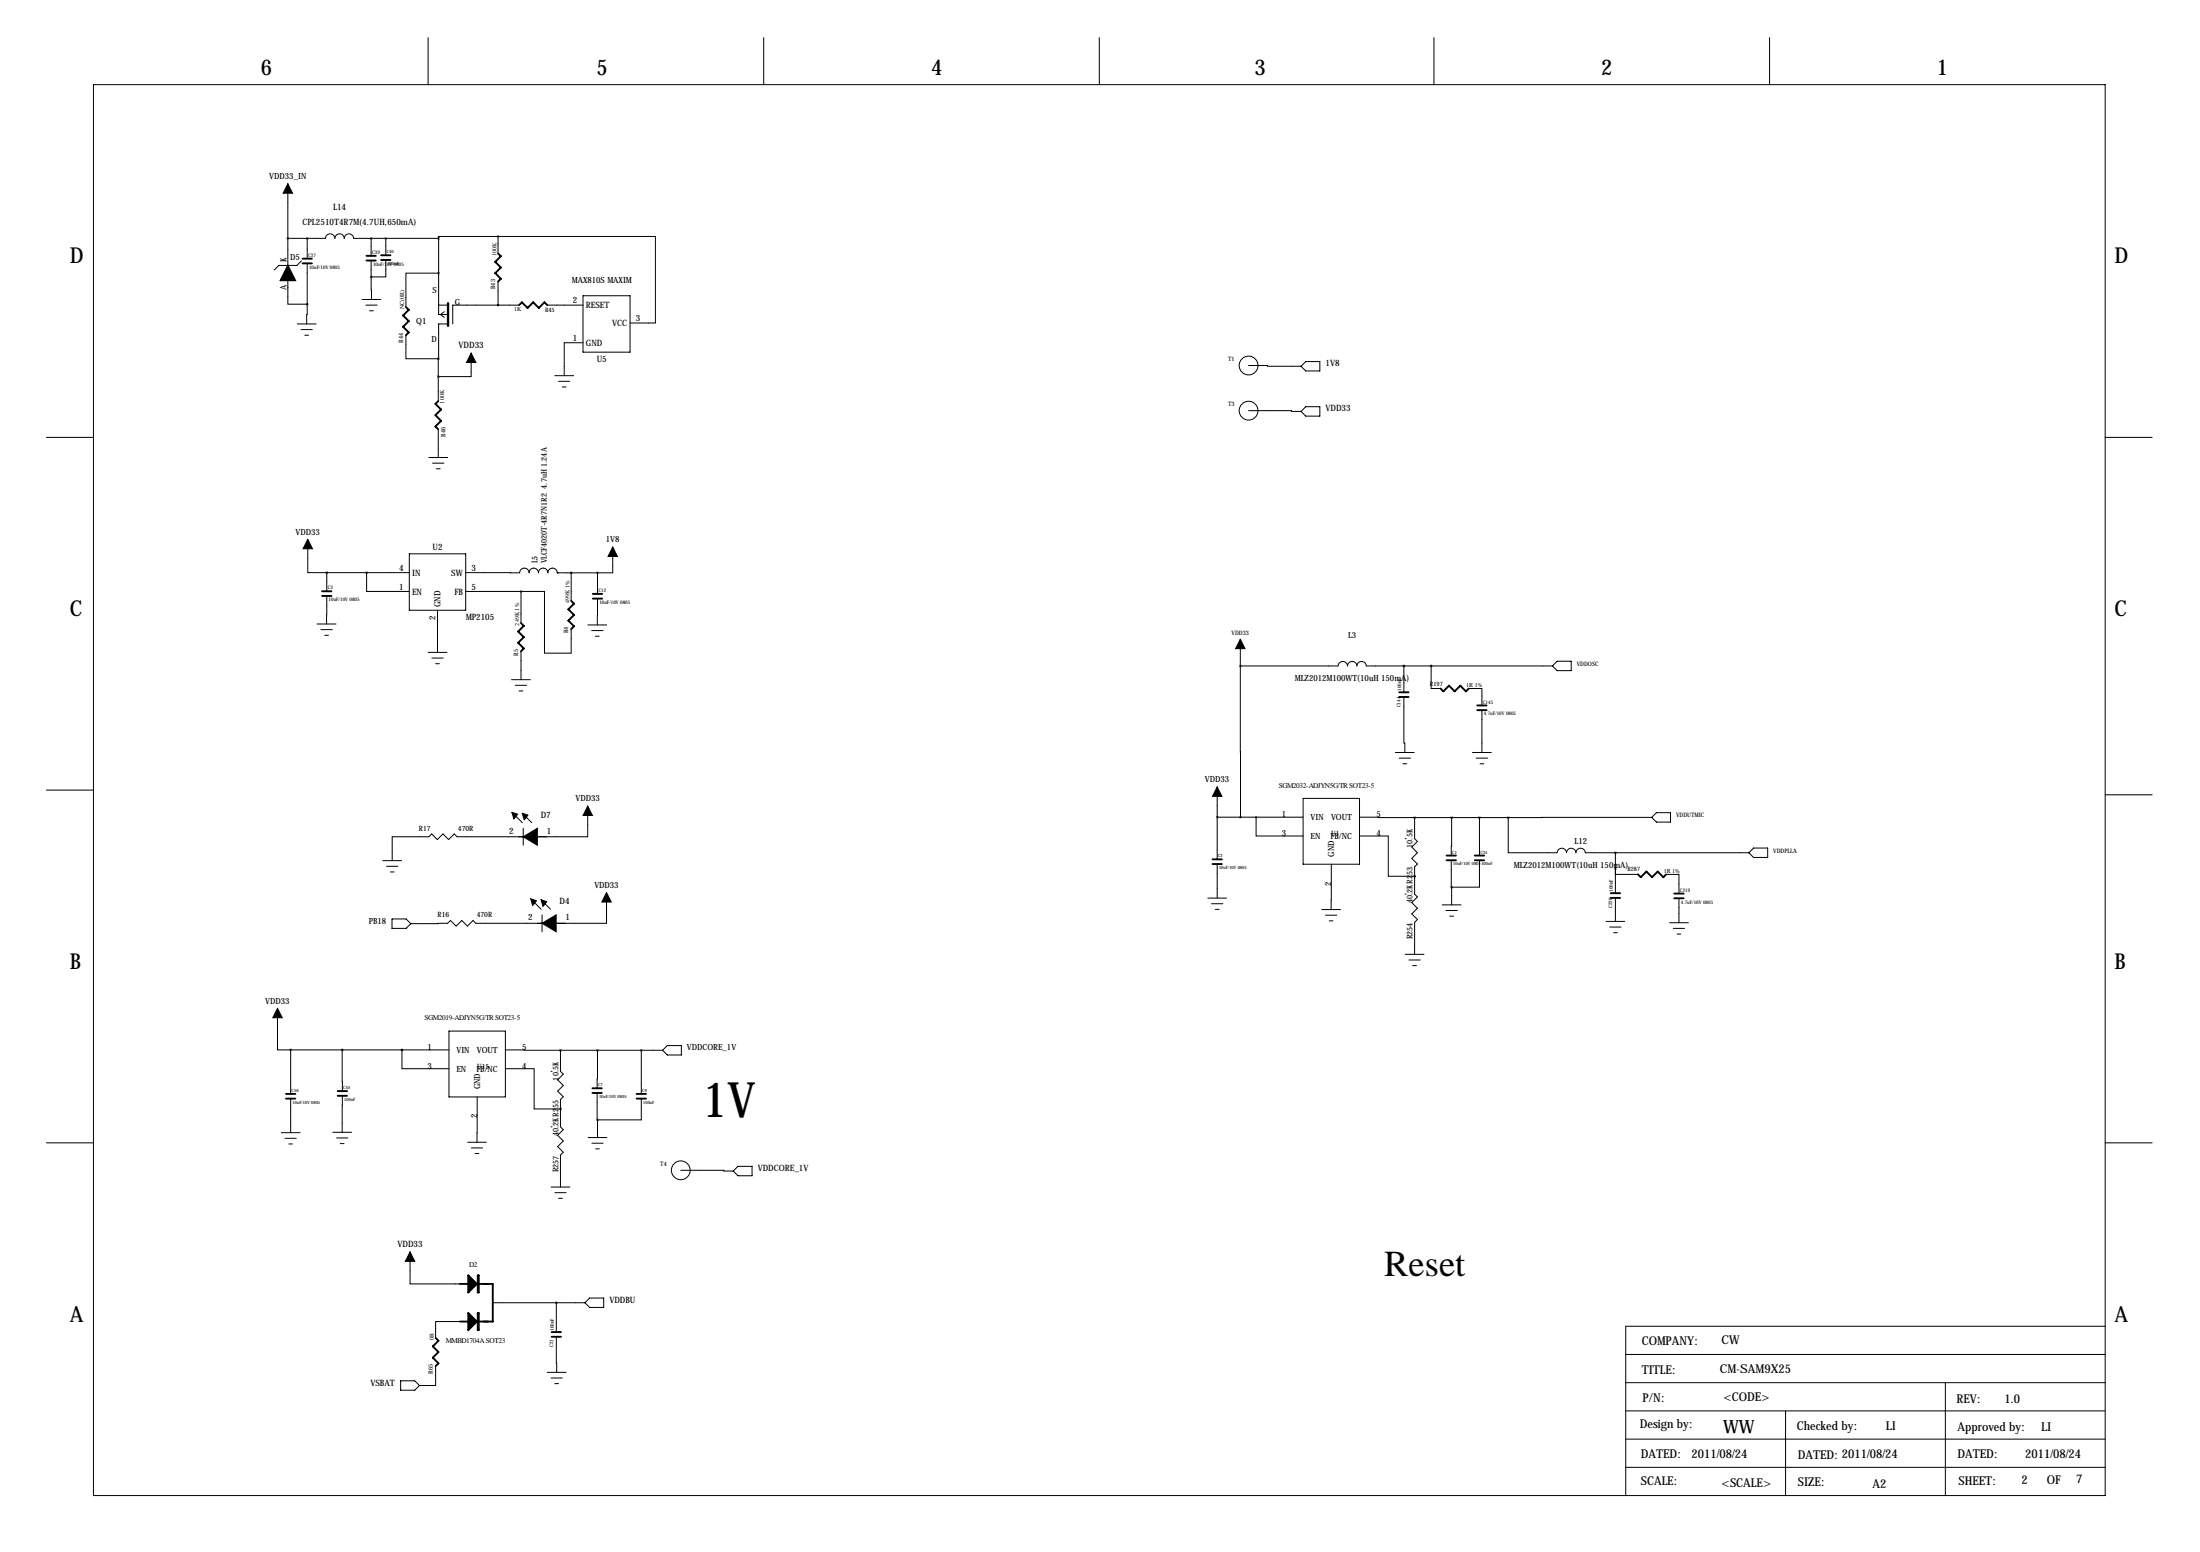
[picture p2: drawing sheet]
<svg xmlns="http://www.w3.org/2000/svg" width="594mm" height="419mm" viewBox="0 0 594 419" stroke-linecap="round" stroke-linejoin="round" font-family="sans-serif">
<g fill="none" stroke="#000" stroke-width=".27">
<path d="M115.7 10.2v12.7M206.3 10.2v12.7M297 10.2v12.7M387.5 10.2v12.7M478.1 10.2v12.7M25.2 22.9h543.6v381h-543.6zM77.8 49.6v20.4M77.8 64.4l10.1-.1a1.27 1.27 0 0 1 1.3-1.2 1.27 1.27 0 0 1 1.3 1.3 1.27 1.27 0 0 1 1.2-1.3 1.27 1.27 0 0 1 1.3 1.3 1.27 1.27 0 0 1 1.3-1.3 1.27 1.27 0 0 1 1.3 1.3h22.9M77.8 75.7v6.4h5.2M77.8 70.2v1.5M81.4 70.5l-1.2 1.2h-4.9l-1.2 1.2M83 64.4v5.5"/>
<path d="M83 71.1v11M100.3 74.8l.1 6.1M100.3 64.4v4.7M100.3 70.4v4.4M104.2 70.2v4.6h-3.9M104.2 64.4v4.5M118.5 73.8h-8.8v9.1M118.5 64.4v20.5h2.6M134.6 63.9h-16.1v.5M134.6 63.9h42.5v23.3h-6.9M134.6 63.9v4.5M134.6 76v6.4"/>
<path d="M157.5 79.9h12.7v15.2h-12.7zM80.3 87.5h5.1M81.3 89h3.1M82.3 90.5h1.1M83 82.1l-.1 5.4M97.8 80.9h5.1M98.9 82.4h3M99.9 83.9h1M109.7 90.5v6.4h8.7M118.4 96.9v11.4M118.5 82.4h2.6M120 84.2l-1 .7 1 .8"/>
<path d="M121.1 87.5h-2.6l-.1 9.4M127.3 95.4v6.3h-8.9M140.3 82.4h-18v5.1M147.9 82.4h9.6M157.5 92.6h-5v8.8M337.4 98.7l14.1 .2M351.5 98.9l1.3-1.3h3.8v2.6h-3.8zM12.5 118.1h12.7M118.4 115.9v7.6M149.9 101.4h5.1M150.9 103h3.1M151.9 104.5h1.1"/>
<path d="M337.4 110.9h11.6v.2h2.5M351.5 111.1l1.3-1.3h3.8v2.6h-3.8zM568.8 118.1h12.7M115.9 123.5h5.1M116.9 125.1h3M117.9 126.6h1M83.2 145.6v9h5.1M88.3 154.6h22.3M88.3 154.6v5.1M99.1 154.6v5.1h11.5M110.6 149.6h15.2v15.2h-15.2zM125.8 154.6l14.6 .1a1.27 1.27 0 0 1 1.3-1.3 1.27 1.27 0 0 1 1.3 1.3 1.27 1.27 0 0 1 1.2-1.3 1.27 1.27 0 0 1 1.3 1.3 1.27 1.27 0 0 1 1.3-1.3 1.27 1.27 0 0 1 1.2 1.3 1.27 1.27 0 0 1 1.3-1.3 1.27 1.27 0 0 1 1.3 1.3"/>
<path d="M125.8 159.7h15M140.8 159.7h6.3v16.7h7.2v-6.5M140.8 159.7v8.5M150.6 154.7h.1M150.6 154.7h10.8M154.3 154.7v7.6M161.4 154.7v5.7M165.6 147.7v7h-4.2M85.7 168.5h5.1M86.7 170h3.1M87.7 171.6h1M88.3 160.9l-.1 7.6"/>
<path d="M115.7 176.2h5.1M116.7 177.7h3M117.7 179.2h1M118.2 164.8v11.4M140.8 175.9v7.6M158.9 168.8h5M159.9 170.3h3M160.9 171.8h1M161.4 161.6v7.2M335.1 179.8h26.4a1.27 1.27 0 0 1 1.3-1.2 1.27 1.27 0 0 1 1.3 1.2 1.27 1.27 0 0 1 1.3-1.2 1.27 1.27 0 0 1 1.2 1.2 1.27 1.27 0 0 1 1.3-1.2 1.27 1.27 0 0 1 1.3 1.2h50.3M335.1 179.8l.1 40.9M335.1 172.6v7.2"/>
<path d="M379.3 179.8v7.1M386.7 179.8v6.1h2.5M420.7 178.6h3.8v2.5h-3.8l-1.2-1.3zM138.2 183.5h5.1M139.2 185.1h3.1M140.3 186.6h1M379.3 188.2v12.5h.3v2.5M396.8 185.9h3.6v4.6M400.4 191.8v11.4M12.5 213.4h12.7M138.6 219.6l2.5 2.5M141.1 219.6l2.6 2.5"/>
<path d="M158.8 217.7v8.3h-35.3l-.8-.8-1.5 1.5-1.5-1.5-1.5 1.5-1.6-1.5-.7 .8h-9.9v6.4M328.9 212.5v19.6M352.1 215.6h15.2v17.8h-15.2zM377 203.2h5.1M378.1 204.7h3M379.1 206.2h1M397.9 203.2h5M398.9 204.7h3M399.9 206.2h1M447.5 219.5h3.9v2.5h-3.9l-1.2-1.3zM568.8 214.6h12.7M103.4 232.4h5.1"/>
<path d="M104.4 233.9h3.1M105.5 235.5h1M141.4 223.7v4.5M328.9 220.7h23.2M328.9 233.3v9.2M339.4 220.7v5.1h12.7M359.7 233.4v12.2M367.3 220.7l14.9 .1M367.3 225.8h7.8v10.8h7.1M379.7 226.5h.1M382.2 236.6h.1M382.2 220.8v5.7l.8 .7-1.5 1.6 1.5 1.5-1.5 1.5 1.5 1.5-.8 .8v7.4l.8 .7-1.5 1.5 1.5 1.6-1.5 1.5 1.5 1.5-.8 .8v8.6"/>
<path d="M382.2 220.8h25.3M392.1 232.3l.1 7.3M392.2 220.8l-.1 10.2M392.2 239.6v4.7M399.7 232.3v7.3h-7.5M399.7 220.8v10.2M407.5 220.8v9.5h13.2a1.27 1.27 0 0 1 1.3-1.2 1.27 1.27 0 0 1 1.3 1.2 1.27 1.27 0 0 1 1.2-1.2 1.27 1.27 0 0 1 1.3 1.2 1.27 1.27 0 0 1 1.3-1.2 1.27 1.27 0 0 1 1.2 1.2h44.2M436.5 234.6v1.5h6.1M436.5 230.3v10.9M446.3 220.7l-38.8 .1M450.2 236.1h3.4v5.2M473.8 229h3.8v2.5h-3.8l-1.3-1.2z"/>
<path d="M105.9 248.2h3.8l1.3 1.2-1.3 1.3h-3.8zM143.7 243l2.5 2.5M146.2 243l2.5 2.5M146.5 247v4.6M163.9 241v8.3h-35.3l-.8-.7-1.5 1.5-1.5-1.5-1.6 1.5-1.5-1.5-.7 .7-10 .1M326.3 242.5h5.1M327.4 244h3M328.4 245.6h1M357.1 245.6h5.1M358.1 247.1h3.1M359.2 248.7h1M379.7 241.5h.1"/>
<path d="M379.7 257.7h5.1M380.7 259.2h3M389.7 244.3h5.1M390.7 245.9h3.1M391.7 247.4h1M433.9 248.8h5.1M434.9 250.3h3.1M436 251.9h1M436.5 242.5v6.3M451.1 249.2h5.1M452.1 250.7h3.1M453.1 252.2h1.1"/>
<path d="M453.6 242.6v6.6M75 272.3v11.2h3.5M121.3 278.4h15.3v17.8h-15.3zM381.7 260.8h1M78.5 283.5h42.8M78.5 283.5v11.9M78.5 296.7v9.2M92.5 283.5v11.1M92.5 295.9v9.9M108.6 283.5v5.1h12.7M128.9 296.2v12.3M136.6 288.6h7.7v10.9h7.1"/>
<path d="M136.6 283.5l14.8 .1M148.9 289.3h.1M151.4 299.5h.1M151.4 283.6v5.7l.8 .8-1.5 1.5 1.5 1.5-1.5 1.5 1.5 1.6-.8 .7v7.4l.8 .8-1.5 1.5 1.5 1.5-1.5 1.5 1.5 1.5-.8 .8v8.6M151.4 283.6h27.6M161.3 295.1l.1 7.3M161.4 283.6l-.1 10.3M173.3 296.7v5.7h-11.9M173.3 283.6v11.8M180.3 282.3h3.8v2.6h-3.8l-1.3-1.3zM12.5 308.6h12.7M76 305.9h5.1"/>
<path d="M77 307.4h3.1M78 308.9h1M89.9 305.8h5.1M90.9 307.3h3.1M91.9 308.8h1.1M126.3 308.5h5.1M127.4 310h3M128.4 311.5h1M148.9 304.3h.1M158.9 307.2h5.1M159.9 308.7h3.1M160.9 310.2h1.1"/>
<path d="M161.4 302.4v4.8M183.9 316h11.7v.2h2.5M198.1 316.2l1.3-1.2h3.8v2.5h-3.8zM568.8 308.6h12.7M110.8 338.1v8.6h13.5M148.9 320.5h5.1M149.9 322.1h3.1M150.9 323.6h1M124.3 356.9h-6.6v4.4M133.1 351.8h24.9M150.3 351.8v7.9M158 351.8l1.3-1.3h3.8v2.6h-3.8z"/>
<path d="M568.8 358.1h-129.5v45.8M108.3 372.9h3.8l1.2 1.2-1.2 1.3h-3.8zM117.7 368.9v5.2h-4.4M147.9 370.6h5.1M148.9 372.1h3M149.9 373.6h1M150.3 361l.1 9.6M439.3 365.8h129.5M439.3 373.4h129.5M525.6 373.4v30.5M439.3 388.6h129.5M439.3 396.2h129.5"/>
<path d="M439.3 381h129.5M482.4 381v22.9"/>
<circle cx="337.4" cy="98.7" r="2.54"/>
<circle cx="337.4" cy="110.9" r="2.54"/>
<circle cx="183.9" cy="316" r="2.54"/>
</g>
<g fill="#000" stroke="#000" stroke-width=".27">
<path d="M77.8 49.6l1.2 2.6h-2.5zM127.3 95.4l1.3 2.5h-2.6zM83.2 145.6l1.2 2.6h-2.5zM165.6 147.7l1.2 2.6h-2.5zM335.1 172.6l1.3 2.6h-2.5zM138.3 219.4l1.6 .5-1.1 1.2zM141.1 219.6l1.5 .5-1 1.3zM158.8 217.7l1.3 2.5h-2.6zM328.9 212.5l1.2 2.5h-2.5zM141.4 226h3.8v2.2zM141.4 226l3.8-2.3v2.3zM143.4 242.7l1.5 .5-1 1.3z"/>
<path d="M146.2 243l1.5 .5-1 1.3zM146.5 249.3h3.8v2.3zM146.5 249.3l3.8-2.3v2.3zM163.9 241l1.3 2.6h-2.6zM75 272.3l1.3 2.5h-2.6zM110.8 338.1l1.3 2.5h-2.6zM126.5 344.4l2.3 2.3-2.3 2.3zM126.5 354.6l2.3 2.3-2.3 2.3zM129.1 344.4h.2v4.6h-.2zM129.1 354.6h.2v4.6h-.2z"/>
</g>
<g fill="none" stroke="#000" stroke-width=".51">
<path d="M81.7 71.1h2.6M81.7 69.9h2.6M99 70.4h2.5M99 69.1h2.5M103 70.2h2.5M103 68.9h2.5M134.6 68.4l.7 .8-1.5 1.5 1.5 1.5-1.5 1.6 1.5 1.5-.7 .7M109.7 82.9l.7 .8-1.5 1.5 1.5 1.5-1.5 1.5 1.5 1.6-.7 .7M140.3 82.4l.7-.8 1.5 1.6 1.6-1.6 1.5 1.6 1.5-1.6 .8 .8M118.4 108.3l-.7 .8 1.5 1.5-1.5 1.5 1.5 1.5-1.5 1.6 .7 .7M87 159.7h2.6M87 160.9h2.6"/>
<path d="M140.8 168.2l.7 .8-1.5 1.5 1.5 1.6-1.5 1.5 1.5 1.5-.7 .8M154.3 162.3l.8 .7-1.5 1.5 1.5 1.6-1.5 1.5 1.5 1.5-.8 .8M160.2 161.6h2.5M160.2 160.4h2.5M378.1 188.2h2.5M378.1 186.9h2.5M389.2 185.9l.8 .8 1.5-1.5 1.5 1.5 1.6-1.5 1.5 1.5 .7-.8M399.1 191.8h2.6M399.1 190.5h2.6M327.6 233.3h2.5M327.6 232.1h2.5M390.9 232.3h2.5"/>
<path d="M390.9 231h2.5M398.5 232.3h2.5M398.5 231h2.5M442.6 236.1l.7 .8 1.6-1.5 1.5 1.5 1.5-1.5 1.5 1.5 .8-.8M435.2 242.5h2.5M435.2 241.2h2.5M452.4 242.6h2.5M452.4 241.3h2.5M77.3 296.7h2.5M77.3 295.4h2.5M91.2 295.9h2.6M91.2 294.6h2.6"/>
<path d="M160.1 295.1h2.5M160.1 293.9h2.5M172 296.7h2.5M172 295.4h2.5M124.3 346.7h8.8v10.2h-8.8M126.5 344.4l2.3 2.3-2.3 2.3zM126.5 354.6l2.3 2.3-2.3 2.3zM129.1 344.4h.2v4.6h-.2zM129.1 354.6h.2v4.6h-.2zM149 359.7h2.6M117.7 361.3l.8 .8-1.6 1.5 1.6 1.5-1.6 1.5 1.6 1.5-.8 .8M149 361h2.6"/>
</g>
<path d="M121.1 81.9v6.1" fill="none" stroke="#000" stroke-width=".63"/>
<path d="M77.8 71.7l2 4h-4.1z" fill="#000" stroke="#000" stroke-width=".38"/>
<path d="M335.1 179.8a.05 .05 0 0 0 .1 0 .05 .05 0 0 0-.1 0zM399.7 220.8a.05 .05 0 0 0 .1 0 .05 .05 0 0 0-.1 0zM161.4 283.6a.05 .05 0 0 0 .1 0 .05 .05 0 0 0-.1 0zM92.4 283.5a.05 .05 0 0 0 .1 0 .05 .05 0 0 0-.1 0zM161.4 302.4a.05 .05 0 0 0 .1 0 .05 .05 0 0 0-.1 0zM78.5 283.5a.05 .05 0 0 0 .1 0 .05 .05 0 0 0-.1 0zM151.4 283.6a.05 .05 0 0 0 .1 0 .05 .05 0 0 0-.1 0zM151.4 299.5a.05 .05 0 0 0 .1 0 .05 .05 0 0 0-.1 0zM161.4 154.7a.05 .05 0 0 0 .1 0 .05 .05 0 0 0-.1 0zM140.7 159.7a.05 .05 0 0 0 .1 0 .05 .05 0 0 0-.1 0zM154.3 154.7a.05 .05 0 0 0 .1 0 .05 .05 0 0 0-.1 0zM99 154.6a.05 .05 0 0 0 .1 0 .05 .05 0 0 0-.1 0zM134.5 63.9a.05 .05 0 0 0 .1 0 .05 .05 0 0 0-.1 0zM104.2 64.4a.05 .05 0 0 0 .1 0 .05 .05 0 0 0-.1 0zM134.5 82.4a.05 .05 0 0 0 .1 0 .05 .05 0 0 0-.1 0z" fill="#000" stroke="#000" stroke-width=".63"/>
<text font-size="13.2" x="189.8" y="301.8">1V</text>
<text font-size="9.9" x="374" y="344.7">Reset</text>
<g font-size="5.9">
<text x="70.5" y="20.3">6</text>
<text x="161.1" y="20.3">5</text>
<text x="251.6" y="20.3">4</text>
<text x="338.9" y="20.3">3</text>
<text x="432.7" y="20.3">2</text>
<text x="523.3" y="20.3">1</text>
<text x="18.9" y="71.1">D</text>
<text x="571.3" y="71.1">D</text>
<text x="18.9" y="166.4">C</text>
<text x="571.3" y="166.4">C</text>
<text x="18.9" y="261.6">B</text>
<text x="571.3" y="261.6">B</text>
<text x="18.9" y="356.9">A</text>
<text x="571.3" y="356.9">A</text>
</g>
<text font-size="4.9" x="465.6" y="387">WW</text>
<g font-size="3.3">
<text x="443.6" y="363.2">COMPANY:</text>
<text x="465.2" y="363">CW</text>
<text x="443.6" y="371.1">TITLE:</text>
<text x="464.7" y="370.8">CM-SAM9X25</text>
<text x="443.8" y="378.7">P/N:</text>
<text x="465.7" y="378.2">&lt;CODE&gt;</text>
<text x="528.7" y="379">REV:</text>
<text x="541.6" y="379">1.0</text>
<text x="443.1" y="385.6">Design by:</text>
<text x="485.5" y="386.1">Checked by:</text>
<text x="509.5" y="386.1">LI</text>
<text x="528.9" y="386.3">Approved by:</text>
<text x="551.5" y="386.4">LI</text>
<text x="443.3" y="393.7">DATED:</text>
<text x="457" y="393.7">2011/08/24</text>
<text x="485.7" y="394">DATED: 2011/08/24</text>
<text x="528.9" y="393.7">DATED:</text>
<text x="547.2" y="393.8">2011/08/24</text>
<text x="443.3" y="401.1">SCALE:</text>
<text x="465.2" y="401.5">&lt;SCALE&gt;</text>
<text x="485.7" y="401.3">SIZE:</text>
<text x="506" y="401.7">A2</text>
<text x="529.2" y="401.1">SHEET:</text>
<text x="546.2" y="400.7">2</text>
<text x="553.1" y="400.8">OF</text>
<text x="560.9" y="400.4">7</text>
</g>
<g font-size="2.4">
<text x="90" y="56.7">L14</text>
<text x="81.7" y="60.6">CPL2510T4R7M(4.7UH,650mA)</text>
<text x="154.8" y="81.9">2</text>
<text x="158.3" y="83.2">RESET</text>
<text x="165.4" y="88.1">VCC</text>
<text x="171.8" y="86.7">3</text>
<text x="123.9" y="94.1">VDD33</text>
<text x="154.8" y="92">1</text>
<text x="158.3" y="93.4">GND</text>
<text x="161.3" y="97.8">U5</text>
<text x="358.1" y="98.9">1V8</text>
<text x="358.1" y="111.1">VDD33</text>
<text x="116.9" y="148.5">U2</text>
<text x="107.8" y="154.1">4</text>
<text x="111.4" y="155.5">IN</text>
<text x="121.9" y="155.5">SW</text>
<text x="127.4" y="154.1">3</text>
<text x="107.8" y="159.2">1</text>
<text x="111.4" y="160.5">EN</text>
<text x="122.8" y="160.5">FB</text>
<text x="127.4" y="159.2">5</text>
<text x="117.7" y="167.5" transform="rotate(-90 117.7 167.5)">2</text>
<text x="119" y="164" transform="rotate(-90 119 164)">GND</text>
<text x="125.8" y="167.5">MP2105</text>
<text x="146.1" y="220.9">D7</text>
<text x="137.6" y="225.2">2</text>
<text x="147.7" y="225.2">1</text>
<text x="151.2" y="244.2">D4</text>
<text x="142.7" y="248.6">2</text>
<text x="152.8" y="248.6">1</text>
<text x="204.7" y="316.2">VDDCORE_1V</text>
<text x="107.4" y="336.8">VDD33</text>
<text x="164.6" y="351.8">VDDBU</text>
<text x="100.1" y="374.1">VSBAT</text>
</g>
<g font-size="2.3">
<text x="72.8" y="48.4">VDD33_IN</text>
<text x="77.4" y="70.7" transform="rotate(-90 77.4 70.7)">K</text>
<text x="78.4" y="70.2">D5</text>
<text x="154.5" y="76.3">MAX810S MAXIM</text>
<text x="77.4" y="78.3" transform="rotate(-90 77.4 78.3)">A</text>
<text x="116.8" y="79.1">S</text>
<text x="122.9" y="82.4">G</text>
<text x="112.4" y="87.4">Q1</text>
<text x="116.6" y="92.3">D</text>
<text x="79.9" y="144.4">VDD33</text>
<text x="163.7" y="146.5">1V8</text>
<text x="364.2" y="172.2">L3</text>
<text x="349.9" y="184">MLZ2012M100WT(10uH 150mA)</text>
<text x="325.6" y="211.2">VDD33</text>
<text x="155.5" y="216.4">VDD33</text>
<text x="346.3" y="220.7">1</text>
<text x="354.1" y="221.5">VIN VOUT</text>
<text x="371.9" y="220.7">5</text>
<text x="346.3" y="225.8">3</text>
<text x="354.1" y="226.6">EN</text>
<text x="359.5" y="226.6">FB/NC</text>
<text x="371.9" y="225.8">4</text>
<text x="425.4" y="227.8">L12</text>
<text x="360.5" y="231.3" transform="rotate(-90 360.5 231.3)">GND</text>
<text x="160.6" y="239.8">VDD33</text>
<text x="359.7" y="239.1" transform="rotate(-90 359.7 239.1)">2</text>
<text x="409" y="234.4">MLZ2012M100WT(10uH 150mA)</text>
<text x="99.6" y="249.4">PB18</text>
<text x="71.7" y="271">VDD33</text>
<text x="115.6" y="283.5">1</text>
<text x="123.3" y="284.3">VIN VOUT</text>
<text x="141.1" y="283.5">5</text>
<text x="185.6" y="283.6">VDDCORE_1V</text>
<text x="115.6" y="288.6">3</text>
<text x="123.3" y="289.4">EN</text>
<text x="128.7" y="289.4">FB/NC</text>
<text x="141.1" y="288.6">4</text>
<text x="129.7" y="294.2" transform="rotate(-90 129.7 294.2)">GND</text>
<text x="128.9" y="302" transform="rotate(-90 128.9 302)">2</text>
</g>
<g font-size="2.1">
<text x="145.2" y="152.1" transform="rotate(-90 145.2 152.1)">L5</text>
<text x="147.8" y="152.1" transform="rotate(-90 147.8 152.1)">VLCF4020T-4R7N1R2 4.7uH 1.24A</text>
<text x="381.7" y="228.9" transform="rotate(-90 381.7 228.9)">10.5K</text>
<text x="381.7" y="243.9" transform="rotate(-90 381.7 243.9)">40.2KR253</text>
<text x="381.7" y="253.7" transform="rotate(-90 381.7 253.7)">R254</text>
<text x="150.9" y="291.8" transform="rotate(-90 150.9 291.8)">10.5K</text>
<text x="150.9" y="306.8" transform="rotate(-90 150.9 306.8)">40.2KR255</text>
<text x="150.9" y="316.5" transform="rotate(-90 150.9 316.5)">R257</text>
</g>
<g font-size="2">
<text x="345.5" y="212.7">SGM2032-ADJYN5G/TR SOT23-5</text>
<text x="113.2" y="224.4">R17</text>
<text x="123.7" y="224.4">470R</text>
<text x="359.7" y="225.8">U1</text>
<text x="118.3" y="247.8">R16</text>
<text x="128.8" y="247.8">470R</text>
<text x="114.7" y="275.5">SGM2019-ADJYN5G/TR SOT23-5</text>
<text x="128.9" y="288.6">U15</text>
<text x="126.8" y="342">D2</text>
<text x="120.4" y="362.6">MMBD1704A SOT23</text>
</g>
<g font-size="1.6">
<text x="134.1" y="69.1" transform="rotate(-90 134.1 69.1)">100K</text>
<text x="109.2" y="83.6" transform="rotate(-90 109.2 83.6)">NC(0R)</text>
<text x="133.8" y="78.1" transform="rotate(-90 133.8 78.1)">R43</text>
<text x="138.9" y="84">1K</text>
<text x="147.3" y="84.3">R45</text>
<text x="108.9" y="92.5" transform="rotate(-90 108.9 92.5)">R44</text>
<text x="331.8" y="97.5">T1</text>
<text x="120" y="109" transform="rotate(-90 120 109)">100K</text>
<text x="331.8" y="109.7">T3</text>
<text x="120.3" y="117.9" transform="rotate(-90 120.3 117.9)">R46</text>
<text x="153.9" y="162.9" transform="rotate(-90 153.9 162.9)">499K 1%</text>
<text x="140.3" y="168.9" transform="rotate(-90 140.3 168.9)">249K 1%</text>
<text x="153.5" y="171" transform="rotate(-90 153.5 171)">R4</text>
<text x="332.8" y="171.3">VDD33</text>
<text x="140" y="177" transform="rotate(-90 140 177)">R5</text>
<text x="426.1" y="179.8">VDDOSC</text>
<text x="386.4" y="185.1">R197</text>
<text x="396.2" y="185.5">1R 1%</text>
<text x="452.9" y="220.7">VDDUTMIC</text>
<text x="479.1" y="230.3">VDDPLLA</text>
<text x="439.7" y="235.3">R287</text>
<text x="449.5" y="235.7">1R 1%</text>
<text x="178.4" y="314.8">T4</text>
<text x="117.2" y="361.9" transform="rotate(-90 117.2 361.9)">0R</text>
<text x="116.9" y="370.9" transform="rotate(-90 116.9 370.9)">R65</text>
</g>
<g font-size="1.3">
<text x="83.3" y="69.3">C37</text>
<text x="100.5" y="68.6">C39</text>
<text x="100.8" y="71.8">10uF/10V 0805</text>
<text x="83.5" y="72.6">10uF/10V 0805</text>
<text x="88.5" y="159.2">C3</text>
<text x="161.7" y="159.9">C12</text>
<text x="88.8" y="162.4">10uF/10V 0805</text>
<text x="162" y="163.1">10uF/10V 0805</text>
<text x="378.4" y="191" transform="rotate(-90 378.4 191)">C144</text>
<text x="378.6" y="186.6" transform="rotate(-90 378.6 186.6)">100nF</text>
<text x="400.7" y="190">C145</text>
<text x="400.9" y="193.2">4.7uF/10V 0805</text>
<text x="435.6" y="245.3" transform="rotate(-90 435.6 245.3)">C220</text>
<text x="435.8" y="240.8" transform="rotate(-90 435.8 240.8)">100nF</text>
<text x="453.9" y="240.8">C219</text>
<text x="454.2" y="244">4.7uF/10V 0805</text>
<text x="149.6" y="359.4" transform="rotate(-90 149.6 359.4)">100nF</text>
<text x="149.4" y="363.8" transform="rotate(-90 149.4 363.8)">C21</text>
</g>
<g font-size="1.2">
<text x="104.5" y="68.4">C40</text>
<text x="104.7" y="71.5">100nF</text>
<text x="329.1" y="231.5">C2</text>
<text x="392.4" y="230.5">C1</text>
<text x="392.6" y="233.6">10uF/10V 0805100nF</text>
<text x="400" y="230.5">C34</text>
<text x="329.4" y="234.7">10uF/10V 0805</text>
<text x="161.6" y="293.4">C7</text>
<text x="78.8" y="294.9">C56</text>
<text x="79" y="298">10uF/10V 0805</text>
<text x="92.8" y="294.1">C45</text>
<text x="93" y="297.2">100nF</text>
<text x="161.8" y="296.5">10uF/10V 0805</text>
<text x="173.5" y="294.9">C9</text>
<text x="173.8" y="298">100nF</text>
</g>
</svg>
